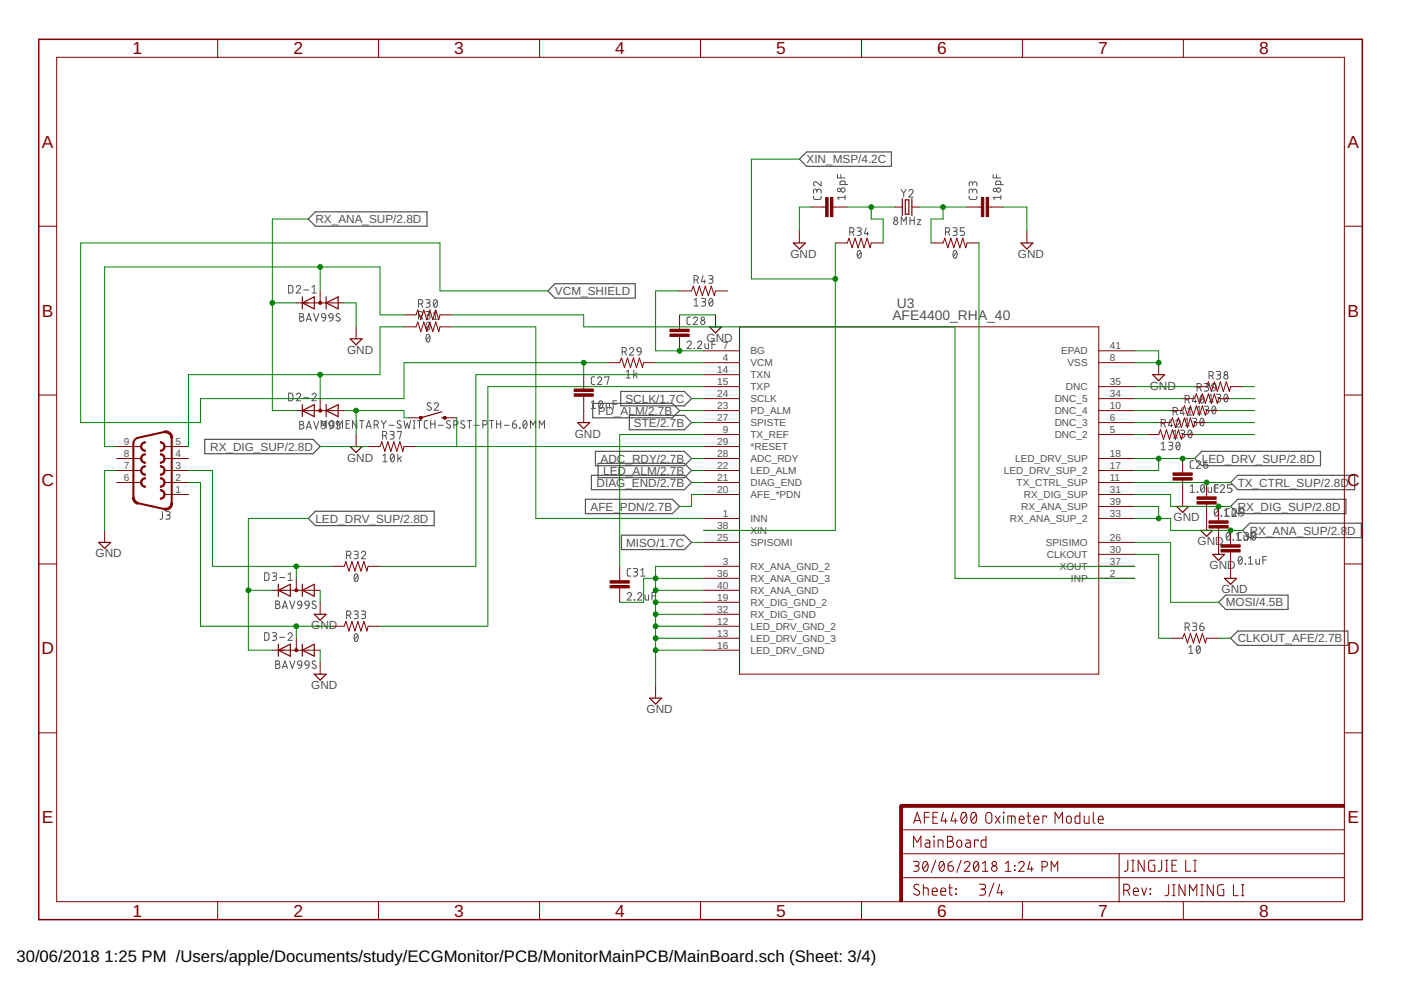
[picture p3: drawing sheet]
<svg xmlns="http://www.w3.org/2000/svg" width="297mm" height="210mm" viewBox="0 0 297 210" stroke-linecap="round" stroke-linejoin="round" font-family="sans-serif">
<g fill="none" stroke="#505050" stroke-width=".21">
<path d="M174.1 38.5v.9l-.9-.7a.44 .44 0 0 0-.7 .1 .44 .44 0 0 0 .3 .6M177.5 37v.7h1.7M178.3 37v.7M179.2 39.1v-.5l-.2-.2h-.6l-.3 .1v.6h1.6M206.2 39a.46 .46 0 0 1 .5-.5 .46 .46 0 0 1 .4 .5v.4M206.2 39.2v-.3a.36 .36 0 0 0-.4-.4 .36 .36 0 0 0-.3 .4v.5M210.6 37v.7h1.6M211.3 37v.7M212.2 39.1v-.5l-.2-.2h-.6l-.3 .1v.6h1.6M147.2 59.4h.4a.46 .46 0 0 0 .5-.5 .46 .46 0 0 0-.5-.5h-.4v1.7M147.7 59.4l.4 .7M149.1 58.4l-.4 1.3h.9"/>
<path d="M149.3 59.4v.7M150.3 58.4h.5a.36 .36 0 0 1 .4 .4 .36 .36 0 0 1-.4 .4h-.3M150.7 59.2a.46 .46 0 0 1 .5 .4 .46 .46 0 0 1-.5 .5h-.4M172.5 41.6v.5l.3 .2h1.1l.2-.2v-.5M173.2 40.5a.46 .46 0 0 1 .4-.4 .46 .46 0 0 1 .5 .4v.5M173.2 40.8v-.4a.36 .36 0 0 0-.4-.3 .36 .36 0 0 0-.3 .3v.6M179.2 41.8h-1.7l.4 .5M179.2 41.4v.9M180.2 49.2h.4a.46 .46 0 0 0 .5-.5 .46 .46 0 0 0-.5-.4h-.4v1.6M180.7 49.2l.4 .7M181.7 48.3h.6a.37 .37 0 0 1 .3 .4 .37 .37 0 0 1-.3 .3h-.4M181.9 53.2l.3-.1a.97 .97 0 0 1 0 1.6 1.02 1.02 0 0 1-.3-1.5z"/>
<path d="M182.2 49a.44 .44 0 0 1 .4 .5 .44 .44 0 0 1-.4 .4h-.5M182.5 53.5l-.7 .9M183.6 48.3l-.3 1.3h.9M183.9 49.2v.7M191.1 40.2l.5 .7M191.1 47.6v-1.6l.5 .9 .6-.9v1.6M191.6 40.9v.9M192.1 40.2l-.5 .7M192.7 40.5a.44 .44 0 0 1 .6-.3 .44 .44 0 0 1 .2 .7l-.8 .9h.9M192.9 46v1.6M192.9 46.7h.9M193.8 46v1.6"/>
<path d="M194.5 46.5h.7l-.7 1.1h.7M200.5 49.2h.4a.46 .46 0 0 0 .5-.5 .46 .46 0 0 0-.5-.4h-.4v1.6M201 49.2l.4 .7M202 48.3h.6a.37 .37 0 0 1 .3 .4 .37 .37 0 0 1-.3 .3h-.4M202.2 53.2l.3-.1a.95 .95 0 0 1 0 1.6 1.04 1.04 0 0 1-.3-1.5zM202.5 49a.44 .44 0 0 1 .4 .5 .44 .44 0 0 1-.4 .4h-.5M202.8 53.5l-.7 .9M204.5 48.3h-.9v.7h.5a.45 .45 0 0 1 .4 .5 .45 .45 0 0 1-.4 .4h-.5M205.5 41.6v.5l.3 .2h1.1l.2-.2v-.5M206.2 40.5a.46 .46 0 0 1 .5-.4 .46 .46 0 0 1 .4 .4v.5M206.2 40.8v-.4a.36 .36 0 0 0-.4-.3 .36 .36 0 0 0-.3 .3v.6M212.2 41.8h-1.6l.3 .5"/>
<path d="M212.2 41.4v.9M61.2 60.5h.6l.3 .3v.9l-.3 .4h-.6zM62.8 60.9a.44 .44 0 0 1 .7-.4 .44 .44 0 0 1 .1 .7l-.8 .9h.9M63.5 66.5h.5a.37 .37 0 0 1 .3 .3 .37 .37 0 0 1-.3 .4 .44 .44 0 0 1 .5 .4 .44 .44 0 0 1-.5 .5h-.5zM63.5 67.2h.5M64.4 61.5h1.1M64.9 68.1l.6-1.6 .5 1.6M65.1 67.7h.8M66.1 62.1h1M66.1 60.9l.5-.4v1.6M66.5 66.5l.5 1.6 .6-1.6M68.3 66.6l.3-.1 .3 .1 .2 .8-.8-.1-.1-.4z"/>
<path d="M69.1 67.4l-.3 .6-.5 .1M69.8 66.6l.4-.1 .3 .1 .1 .8-.8-.1-.1-.4zM70.6 67.4l-.1 .4-.6 .3M72.1 66.6l-.5-.1-.3 .3 .1 .3 .5 .3a.38 .38 0 0 1 .2 .5 .38 .38 0 0 1-.5 .2l-.4-.2M88.7 64.4h.5a.46 .46 0 0 0 .4-.4 .46 .46 0 0 0-.4-.5h-.5v1.7M88.7 67h.5a.46 .46 0 0 0 .4-.5 .46 .46 0 0 0-.4-.4h-.5v1.6M89.3 64.4l.3 .8M89.3 67l.3 .7M90.3 63.5h.5a.36 .36 0 0 1 .4 .4 .36 .36 0 0 1-.4 .3h-.3M90.3 66.1h.5a.36 .36 0 0 1 .4 .3 .36 .36 0 0 1-.4 .4h-.3M90.5 68.5l.2-.2a.95 .95 0 0 1 0 1.7 1.04 1.04 0 0 1-.2-1.5zM90.5 71l.2-.1a.95 .95 0 0 1 0 1.6 1.04 1.04 0 0 1-.2-1.5z"/>
<path d="M90.7 64.2a.46 .46 0 0 1 .5 .5 .46 .46 0 0 1-.5 .5h-.4M90.7 66.8a.46 .46 0 0 1 .5 .4 .46 .46 0 0 1-.5 .5h-.4M91.1 68.7l-.7 .9M91.1 71.2l-.7 1M91.9 67.7h.9M91.9 66.4l.4-.3v1.6M92.1 63.6l.2-.1a.97 .97 0 0 1 0 1.7 1.02 1.02 0 0 1-.2-1.6zM92.7 63.9l-.8 .9M126.1 79.9h-.5l-.2 .4v1l.2 .2h.5M131.9 74.6h.5a.46 .46 0 0 0 .4-.5 .46 .46 0 0 0-.4-.4h-.5v1.6M132.5 74.6l.3 .7M132.8 78.9l.4-.4v1.6"/>
<path d="M133.5 74a.45 .45 0 0 1 .6-.3 .45 .45 0 0 1 .1 .7l-.7 .9h.9M134.4 78.5v1.6M134.7 79.4l.4 .7M135.1 79.1l-.7 .5M135.1 73.8l.4-.1 .3 .1 .1 .8-.8-.1-.1-.4zM135.9 74.6l-.1 .4-.6 .3M145.7 72.6a.45 .45 0 0 1 .6-.3 .45 .45 0 0 1 .2 .7l-.8 .9h.9M146.4 67.2h-.5l-.2 .4 .1 1.1 .6 .1M147 67.6a.44 .44 0 0 1 .6-.4 .44 .44 0 0 1 .1 .7l-.7 .9h.9M147.2 63.6l.4-.3v1.6M147.2 64.9h.8M147.2 73.8l.1 .1z"/>
<path d="M147.9 72.6a.44 .44 0 0 1 .6-.3 .44 .44 0 0 1 .1 .7l-.7 .9h.9M148.7 63.3h.5a.36 .36 0 0 1 .4 .3 .36 .36 0 0 1-.4 .4h-.3M149.2 64a.46 .46 0 0 1 .4 .4 .46 .46 0 0 1-.4 .5h-.5M149.5 72.8v.9l.2 .2h.5v-1.1M150.5 63.4l.2-.1a.97 .97 0 0 1 0 1.6 1.02 1.02 0 0 1-.2-1.5zM150.9 73h.8M151.1 63.6l-.7 .9M151.7 72.3h-.8v1.6M256.3 79.7h.5a.46 .46 0 0 0 .5-.5 .46 .46 0 0 0-.5-.4h-.5v1.6M256.9 79.7l.4 .7M257.9 78.8h.5a.36 .36 0 0 1 .4 .3 .36 .36 0 0 1-.4 .4h-.3M258.4 79.5a.46 .46 0 0 1 .4 .4 .46 .46 0 0 1-.4 .5h-.5"/>
<path d="M61.2 83.4h.6l.3 .2v.9l-.3 .4-.6 .1zM62.8 83.7a.44 .44 0 0 1 .6-.3 .44 .44 0 0 1 .2 .7l-.8 .9h.9M63.5 89.3h.5a.36 .36 0 0 1 .3 .4 .36 .36 0 0 1-.3 .3 .46 .46 0 0 1 .5 .5 .46 .46 0 0 1-.5 .5h-.5zM63.5 90h.5M64.4 84.3h1.1M64.9 91l.6-1.7 .5 1.7M65.1 90.6h.8M66.1 83.7a.44 .44 0 0 1 .7-.3 .44 .44 0 0 1 .1 .7l-.8 .9h1M66.5 89.3l.5 1.7 .6-1.7M68.1 90.8v-1.6l.5 .9 .6-.9v1.6M68.3 89.5l.3-.2 .3 .2 .2 .7-.8-.1-.1-.3zM69.1 90.2l-.2 .5-.6 .3"/>
<path d="M69.8 89.5l.4-.2 .3 .2 .1 .7-.8-.1-.1-.3zM70 89.3l.4-.1 .3 .1 .1 1a.46 .46 0 0 1-.5 .5 .46 .46 0 0 1-.4-.5zM70.6 90.2l-.1 .5-.6 .3M71.5 90.8v-1.6l.6 .9 .5-.9v1.6M72.1 89.5l-.6-.2-.2 .4 .1 .2 .5 .4a.38 .38 0 0 1 .2 .5 .38 .38 0 0 1-.5 .1l-.4-.2M73.4 89.9h.5M74.1 89.2h-.7v1.6h.7M75.6 89.2v1.6l-.9-1.6v1.6M76.3 89.2h.9M76.7 89.2v1.6M77.6 90.8l.6-1.6 .5 1.6M77.8 90.4h.8"/>
<path d="M79.3 90.1h.5a.46 .46 0 0 0 .4-.5 .46 .46 0 0 0-.4-.4h-.5v1.6M79.9 90.1l.3 .7M80.8 89.2l.5 .7M81.1 92.4h.5a.46 .46 0 0 0 .4-.5 .46 .46 0 0 0-.4-.4h-.5v1.6M81.2 96.6l.4-.3v1.6M81.2 97.9h.9M81.3 89.9v.9M81.7 92.4l.3 .7M81.9 89.2l-.6 .7M82.5 90.2h1M82.7 91.5h.5a.36 .36 0 0 1 .4 .3 .36 .36 0 0 1-.4 .4h-.4M83 96.4l.1-.1a.8 .8 0 0 1 .6 .6 .8 .8 0 0 1-.2 .8l-.3 .2a1.06 1.06 0 0 1-.2-1.5z"/>
<path d="M83.1 92.2a.46 .46 0 0 1 .5 .4 .46 .46 0 0 1-.5 .5h-.4M83.5 96.6l-.7 1M84.2 91.6v-.1h.9l-.4 1.6M84.3 96.3v1.6M84.7 97.1l.4 .8M85 89.3l-.2-.1a.38 .38 0 0 0-.5 .1 .38 .38 0 0 0 .1 .6l.5 .2a.41 .41 0 0 1 0 .6 .41 .41 0 0 1-.6 0l-.1-.1M85.1 96.8l-.8 .6M85.6 89.2l.4 1.6 .3-1.1 .4 1.1 .4-1.6M87.6 90.8h.4M87.6 89.2h.4M87.8 89.2v1.6M88.5 89.2h.9"/>
<path d="M88.9 89.2v1.6M90.7 89.2h-.5l-.2 .3v1.1l.2 .2h.5M91.3 89.9h.9M91.3 89.2v1.6M91.4 85.5l-.6-.1-.2 .3 .1 .3 .6 .3a.38 .38 0 0 1 .1 .5 .38 .38 0 0 1-.5 .2l-.3-.2M92.1 85.7a.44 .44 0 0 1 .6-.3 .44 .44 0 0 1 .1 .7l-.7 .9h.9M92.2 89.2v1.6M92.9 90.2h1.1M95.5 89.3l-.2-.1a.38 .38 0 0 0-.6 .1 .38 .38 0 0 0 .2 .6l.5 .2a.41 .41 0 0 1 0 .6 .41 .41 0 0 1-.6 0l-.2-.1M96.2 90.1h.5a.46 .46 0 0 0 .4-.5 .46 .46 0 0 0-.4-.4h-.5v1.6M98.5 89.3l-.6-.1-.2 .3 .1 .3 .8 .5a.47 .47 0 0 1-.4 .5 .47 .47 0 0 1-.5-.2M99.1 89.2h.9"/>
<path d="M99.5 89.2v1.6M100.5 90.2h1.1M102.4 90.1h.4a.46 .46 0 0 0 .5-.5 .46 .46 0 0 0-.5-.4h-.4v1.6M103.8 89.2h.9M104.2 89.2v1.6M105.3 89.9h.9M105.3 89.2v1.6M106.2 89.2v1.6M106.9 90.2h1.1M108.7 89.9h.5a.45 .45 0 0 1 .4 .5 .45 .45 0 0 1-.5 .4 .45 .45 0 0 1-.4-.5zM109.4 89.2l-.4 .1-.3 .6M110.2 90.7l.1 .1z"/>
<path d="M111.1 89.3l.1-.1a.8 .8 0 0 1 .6 .5 .8 .8 0 0 1-.2 .9l-.3 .2a1.04 1.04 0 0 1-.2-1.5zM111.7 89.5l-.8 .9M112.5 90.8v-1.6l.5 .9 .6-.9v1.6M114.3 90.8v-1.6l.6 .9 .5-.9v1.6M125.4 85.3l.4-.3v1.6M125.4 86.6h.9M126.7 80.3a.45 .45 0 0 1 .6-.4 .45 .45 0 0 1 .1 .7l-.7 .9h.9M127.1 85.1l.3-.1a.97 .97 0 0 1 0 1.6 1.02 1.02 0 0 1-.3-1.5zM127.7 85.3l-.7 1M128.2 80.1v-.2h.9l-.4 1.6M128.5 86.6v-1.1l.7 .2v.9M130 85.7h.7"/>
<path d="M130.7 85h-.7v1.6M132.8 80.1h.8M246.2 89.8h.4a.46 .46 0 0 0 .5-.4 .46 .46 0 0 0-.5-.5h-.4v1.7M246.2 94.1l.4-.4v1.7M246.2 95.4h.9M246.7 89.8l.4 .8M247.8 93.7h.5a.36 .36 0 0 1 .3 .4 .36 .36 0 0 1-.3 .4h-.4M248.1 88.9l-.4 1.3h.9M248.2 94.5a.46 .46 0 0 1 .4 .4 .46 .46 0 0 1-.4 .5h-.4M248.4 89.8v.8M248.7 87.3h.5a.46 .46 0 0 0 .4-.5 .46 .46 0 0 0-.4-.4h-.5v1.6M248.7 91.6l.5-.4v1.6"/>
<path d="M248.7 92.8h.9M249.3 87.3l.3 .7M249.3 89.3a.45 .45 0 0 1 .6-.4 .45 .45 0 0 1 .2 .7l-.8 1h.9M249.5 93.9l.3-.2a.97 .97 0 0 1 0 1.7 1.02 1.02 0 0 1-.3-1.5zM250.1 94.1l-.7 .9M250.3 91.2h.5a.36 .36 0 0 1 .4 .4 .36 .36 0 0 1-.4 .3h-.3M250.6 86.4l-.3 1.3h.9M250.7 91.9a.46 .46 0 0 1 .5 .5 .46 .46 0 0 1-.5 .4h-.4M250.9 87.3v.7M251.3 84.8h.4a.46 .46 0 0 0 .5-.5 .46 .46 0 0 0-.5-.5h-.4v1.7M251.3 89l.4-.3v1.6M251.3 90.3h.9"/>
<path d="M251.8 84.8l.4 .7M251.8 86.7l.5-.3v1.6M251.8 88h1M252.1 91.3l.2-.1a.97 .97 0 0 1 0 1.6 1.02 1.02 0 0 1-.2-1.5zM252.7 91.6l-.8 .9M252.8 88.7h.6a.36 .36 0 0 1 .3 .3 .36 .36 0 0 1-.3 .4h-.4M253.1 97.7h-.5l-.3 .3 .1 1.1 .2 .2h.5M253.2 83.8l-.4 1.3h.9M253.3 89.4a.46 .46 0 0 1 .4 .4 .46 .46 0 0 1-.4 .5h-.5M253.4 84.8v.7M253.6 98a.45 .45 0 0 1 .7-.3 .45 .45 0 0 1 .1 .7l-.8 .9h1M253.8 82.2h.5a.46 .46 0 0 0 .4-.4 .46 .46 0 0 0-.4-.5h-.5v1.6"/>
<path d="M253.8 86.5l.5-.4v1.7M253.8 87.8h.9M254.4 82.2l.3 .7M254.6 88.8l.2-.1a.97 .97 0 0 1 0 1.6 1.02 1.02 0 0 1-.2-1.5zM254.6 83.9h.1a.8 .8 0 0 1 .7 .5 .8 .8 0 0 1-.3 .8l-.3 .3a1.02 1.02 0 0 1-.2-1.6zM255.2 98.4h.6a.45 .45 0 0 1 .3 .5 .45 .45 0 0 1-.5 .4 .45 .45 0 0 1-.4-.5zM255.2 89l-.7 .9M255.2 84.2l-.7 .9M255.4 81.3h.5a.36 .36 0 0 1 .4 .4 .36 .36 0 0 1-.4 .3h-.4M255.4 86.1h.5a.36 .36 0 0 1 .4 .4 .36 .36 0 0 1-.4 .3h-.4M255.8 86.8a.46 .46 0 0 1 .5 .5 .46 .46 0 0 1-.5 .5h-.4M255.8 82a.46 .46 0 0 1 .5 .5 .46 .46 0 0 1-.5 .4h-.4"/>
<path d="M255.9 97.7l-.4 .1-.3 .6M256.3 83.9l.5-.3v1.6M256.3 85.2h.9M257 81.4l.4-.1 .3 .1 .1 .8-.8-.1-.1-.4zM257.1 86.2l.3-.1a.97 .97 0 0 1 0 1.7 1.02 1.02 0 0 1-.3-1.6zM257.7 86.5l-.7 .9M257.8 82.2l-.3 .6-.4 .1M257.9 83.6h.5a.36 .36 0 0 1 .4 .3 .36 .36 0 0 1-.4 .4h-.3M258.4 84.3a.46 .46 0 0 1 .4 .5 .46 .46 0 0 1-.4 .4h-.5M259.7 83.7l.2-.1a.97 .97 0 0 1 0 1.6 1.02 1.02 0 0 1-.2-1.5zM260.3 83.9l-.7 1M34.5 108.5l-.1 1.4-.5 .2"/>
<path d="M35.2 108.5h.5a.36 .36 0 0 1 .4 .3 .36 .36 0 0 1-.4 .4h-.4M35.6 109.2a.44 .44 0 0 1 .5 .4 .44 .44 0 0 1-.5 .5h-.4M73.5 117.8h.5a.44 .44 0 0 0 .4-.5 .44 .44 0 0 0-.4-.4h-.5v1.6M74 117.8l.4 .7M75.1 116.9h.5a.36 .36 0 0 1 .4 .3 .36 .36 0 0 1-.4 .4h-.4M75.5 117.6a.44 .44 0 0 1 .5 .4 .44 .44 0 0 1-.5 .5h-.4M76.6 117.2a.44 .44 0 0 1 .7-.3 .44 .44 0 0 1 .1 .7l-.8 .9h.9M252.3 103.1l.5-.3v1.6M252.3 104.4h.9M253.8 104.3l.1 .1zM254.7 102.9l.3-.1a.95 .95 0 0 1 0 1.6 1.06 1.06 0 0 1-.3-1.5zM255.3 103.1l-.7 .9"/>
<path d="M256.1 103.3l.1 .9 .2 .2h.5v-1.1M257.6 103.5h.7M257.6 107.9l.3-.1a.95 .95 0 0 1 0 1.7 1 1 0 0 1-.3-1.6zM257.8 102.8l-.3 .2v1.2l.1 .2h.5M258.2 108.2l-.7 .9M258.3 102.8h-.7v1.6M258.7 103.1a.44 .44 0 0 1 .7-.3 .44 .44 0 0 1 .1 .7l-.8 .9h.9M258.9 109.4l.1 .1zM259.6 109.5h1.1M259.6 108.2l.5-.4v1.7M260.2 113l.2-.1a.95 .95 0 0 1 0 1.6 1 1 0 0 1-.2-1.5zM260.7 107.8l-.5 .1-.3 .3 .1 1 .3 .3"/>
<path d="M260.8 113.3l-.7 .9M261.2 102.8h-.9v.7h.5a.46 .46 0 0 1 .4 .4 .46 .46 0 0 1-.4 .5h-.5M261.2 108.4v.9l.3 .2M261.3 108.2a.44 .44 0 0 1 .6-.3 .44 .44 0 0 1 .1 .7l-.7 .9h.9M261.5 114.4l.1 .1zM261.9 108.4v1.1M262.1 114.5h1.1M262.1 113.3l.5-.4v1.6M262.7 108.6h.7M262.7 118.1l.3-.1a.95 .95 0 0 1 0 1.6 1 1 0 0 1-.3-1.5zM263 108l.3-.2 .3 .2 .1 .7-.8-.1-.1-.3zM263.2 112.9h-.5l-.2 .4v1l.4 .2"/>
<path d="M263.3 118.4l-.7 .9M263.4 107.8h-.7v1.7M263.7 113.5l.1 .9 .2 .1M263.7 108.7l-.3 .6-.4 .2M263.8 112.9h.6a.36 .36 0 0 1 .3 .4 .36 .36 0 0 1-.3 .3h-.4M264 119.5l.1 .1zM264.3 113.6a.44 .44 0 0 1 .4 .5 .44 .44 0 0 1-.4 .4M264.5 113.5v1h-.7M264.7 119.6h.9M264.7 118.4l.4-.4v1.6M265.2 113.6h.7M265.6 113l.2-.1a.93 .93 0 0 1 0 1.6 1.02 1.02 0 0 1-.2-1.5z"/>
<path d="M265.9 112.9h-.7v1.6M266.2 113.3l-.7 .9M266.3 118.5v.9l.3 .2h.4v-1.1M267.8 118.7h.7M268.5 118h-.7v1.6M56.1 121.5h.6l.3 .2v1.1l-.3 .2-.6 .1zM56.1 134.2h.6l.3 .2v1.1l-.3 .2-.6 .1zM57.7 121.5h.6a.36 .36 0 0 1 .3 .3 .36 .36 0 0 1-.3 .4h-.4M57.7 134.2h.6a.36 .36 0 0 1 .3 .3 .36 .36 0 0 1-.3 .4h-.4M58.2 122.2a.46 .46 0 0 1 .4 .4 .46 .46 0 0 1-.4 .5h-.5M58.2 134.9a.44 .44 0 0 1 .4 .4 .44 .44 0 0 1-.4 .5h-.5M58.5 127.4h.4a.36 .36 0 0 1 .4 .4 .36 .36 0 0 1-.4 .3 .44 .44 0 0 1 .5 .5 .44 .44 0 0 1-.5 .4h-.4z"/>
<path d="M58.5 128.1h.4M59.3 122.4h1.1M59.3 135.1h1.1M59.9 129l.5-1.6 .5 1.6M60 128.6h.8M61.1 134.5a.45 .45 0 0 1 .6-.3 .45 .45 0 0 1 .1 .7l-.7 .9h.9M61.1 123.1h.9M61.1 121.8l.4-.3v1.6M61.4 127.4l.6 1.6 .5-1.6M63.2 127.6l.3-.2 .3 .2 .2 .7-.8-.1-.1-.3zM64 128.3l-.3 .6-.4 .1M64.8 127.6l.3-.2 .3 .2 .2 .7-.9-.1-.1-.3z"/>
<path d="M65.6 128.3l-.4 .6-.4 .1M67 127.6l-.6-.2-.2 .4 .1 .2 .6 .4a.38 .38 0 0 1 .1 .5 .38 .38 0 0 1-.5 .1l-.4-.2M73.5 130.5h.5a.46 .46 0 0 0 .4-.5 .46 .46 0 0 0-.4-.5h-.5v1.7M74 130.5l.4 .7M75.1 129.5h.5a.37 .37 0 0 1 .4 .4 .37 .37 0 0 1-.4 .4h-.4M75.3 121.8l.2-.1a.93 .93 0 0 1 0 1.6 1.02 1.02 0 0 1-.2-1.5zM75.3 134.5l.2-.1a.95 .95 0 0 1 0 1.6 1.04 1.04 0 0 1-.2-1.5zM75.5 130.3a.44 .44 0 0 1 .5 .4 .44 .44 0 0 1-.5 .5h-.4M75.9 122l-.8 .9M75.9 134.7l-.8 .9M76.6 129.5h.6a.37 .37 0 0 1 .3 .4 .37 .37 0 0 1-.3 .4h-.4M77.1 130.3a.44 .44 0 0 1 .4 .4 .44 .44 0 0 1-.4 .5h-.5"/>
<path d="M133 126a.44 .44 0 0 1 .6-.4 .44 .44 0 0 1 .2 .7l-.8 .9h.9M133.7 120.5l-.5 .1-.2 .3v1l.2 .2 .5 .1M134.3 120.5h.5a.36 .36 0 0 1 .4 .4 .36 .36 0 0 1-.4 .4h-.3M134.5 127.1l.1 .1zM134.7 121.3a.44 .44 0 0 1 .5 .4 .44 .44 0 0 1-.5 .5h-.4M135.2 126a.44 .44 0 0 1 .6-.4 .44 .44 0 0 1 .1 .7l-.7 .9h.9M135.8 122.2h1M135.8 120.9l.5-.4v1.7M136.8 126.2v.9l.2 .1h.5v-1M138.2 126.3h.8M139 125.6h-.8v1.6M251.3 133h.4a.46 .46 0 0 0 .5-.5 .46 .46 0 0 0-.5-.4h-.4v1.6"/>
<path d="M251.8 133l.4 .7M252.1 137.3l.4-.4v1.6M252.1 138.5h.8M252.8 132.1h.6a.37 .37 0 0 1 .3 .4 .37 .37 0 0 1-.3 .3h-.4M253.3 132.8a.44 .44 0 0 1 .4 .5 .44 .44 0 0 1-.4 .4h-.5M253.8 137l.3-.1a.97 .97 0 0 1 0 1.6 1.02 1.02 0 0 1-.3-1.5zM254.4 132.8h.5a.45 .45 0 0 1 .4 .5 .45 .45 0 0 1-.5 .4 .45 .45 0 0 1-.4-.4zM254.4 137.3l-.7 .9M255.1 132.1l-.6 .3-.1 .4M58.5 140.1h.4a.36 .36 0 0 1 .4 .4 .36 .36 0 0 1-.4 .3 .44 .44 0 0 1 .5 .5 .44 .44 0 0 1-.5 .4h-.4zM58.5 140.8h.4M59.9 141.7l.5-1.6 .5 1.6"/>
<path d="M60 141.3h.8M61.4 140.1l.6 1.6 .5-1.6M63.2 140.3l.3-.2 .3 .2 .2 .7-.8-.1-.1-.3zM64 141l-.3 .6-.4 .1M64.8 140.3l.3-.2 .3 .2 .2 .7-.9-.1-.1-.3zM65.6 141l-.4 .6-.4 .1M67 140.3l-.6-.2-.2 .4 .1 .2 .6 .4a.38 .38 0 0 1 .1 .5 .38 .38 0 0 1-.5 .1l-.4-.2"/>
<circle cx="177.9" cy="40.3" r=".36"/>
<circle cx="178.7" cy="40.3" r=".45"/>
<circle cx="189.9" cy="47.2" r=".45"/>
<circle cx="189.9" cy="46.4" r=".36"/>
<circle cx="210.9" cy="40.3" r=".36"/>
<circle cx="211.7" cy="40.3" r=".44"/>
<circle cx="149" cy="67.6" r=".35"/>
<circle cx="149" cy="68.4" r=".46"/>
<circle cx="259.9" cy="79.9" r=".46"/>
<circle cx="259.9" cy="79.1" r=".37"/>
</g>
<g fill="none" stroke="#505050" stroke-width=".25">
<path d="M169.5 33.7l1.5-1.5h18v3.1h-18zM66.9 44.9h23.6v3.1h-23.6l-1.5-1.6zM116.1 61.7l1.6-1.5h17v3h-17zM43.4 93.2h23l1.5 1.5-1.5 1.5h-23zM125.7 85.5h16.9l1.5 1.6-1.5 1.5h-16.9zM126.2 95.7h18.9l1.5 1.5-1.5 1.5h-18.9zM126.8 98.2h18.3l1.5 1.6-1.5 1.5h-18.3zM131.6 83h13.5l1.5 1.5-1.5 1.5h-13.5zM133.4 88.1h11.7l1.5 1.5-1.5 1.5h-11.7zM253.3 97.2l1.5-1.5h25.2v3h-25.2zM66.9 108.4h25.2v3h-25.2l-1.5-1.5zM124.1 105.9h18.5l1.5 1.5-1.5 1.5h-18.5z"/>
<path d="M125.4 100.8h19.7l1.5 1.5-1.5 1.5h-19.7zM131.8 113.5h13.3l1.5 1.5-1.5 1.5h-13.3zM262.4 100.8h24.8v3h-24.8l-1.5-1.5zM262.4 105.9h23v3h-23l-1.5-1.5zM265 110.9h23.6v3.1h-23.6l-1.6-1.5zM259.9 126.2h13.2v3h-13.2l-1.5-1.5zM262.4 133.8h23.4v3h-23.4l-1.5-1.5z"/>
</g>
<g fill="none" stroke="#800000" stroke-width=".21">
<path d="M12 12.1h273v179.1h-273zM46.1 8.3v3.8M80.3 8.3v3.8M114.4 8.3v3.8M148.5 8.3v3.8M182.6 8.3v3.8M216.8 8.3v3.8M250.9 8.3v3.8M8.2 48h3.8M169.5 49v2.5M172 43.9h3.1M176.6 43.9h3"/>
<path d="M177.1 51.5h2.5l.4-1 .7 2 .6-2 .6 2 .7-2 .6 2 .6-2 .7 2 .2-1h2.5M189.8 43.9h1.5M193.3 43.9h1.6M197.4 51.5h2.5l.4-1 .7 2 .6-2 .6 2 .7-2 .6 2 .6-2 .7 2 .2-1h2.6M205 43.9h3.1M209.6 43.9h3M217.7 49v2.5M285 48h3.8M62.8 64.2h10.2M67.9 61.7v2.5M75.5 69.3v2.5M85.7 69.3h2.5l.4-1 .6 2 .7-2 .6 2 .6-2 .7 2 .6-2 .6 2 .3-1h2.5"/>
<path d="M85.7 66.8h2.5l.4-1.1 .6 2.1 .7-2.1 .6 2.1 .6-2.1 .7 2.1 .6-2.1 .6 2.1 .3-1h2.5M123.8 79.4v3.1M128.8 76.9h2.6l.4-1 .6 2 .6-2 .7 2 .6-2 .6 2 .7-2 .6 2 .3-1h2.5M144.1 66.8v3M144.1 71.3v3.1M144.1 61.7h2.5l.4-1 .6 2 .7-2 .6 2 .6-2 .7 2 .6-2 .6 2 .3-1h2.5M149.2 74.4h7.6M149.2 76.9h7.6M149.2 79.4h7.6M151.7 66.8v2.5M156.8 69.3h76.2v73.6h-76.2zM233 74.4h7.6"/>
<path d="M233 76.9h7.6M245.7 76.9v2.5M8.2 83.8h3.8M24.7 94.7h5.1M24.7 97.2h5.1M24.7 99.8h5.1M34.9 94.7h5.1M34.9 97.2h5.1M34.9 99.8h5.1M62.8 87.1h10.2M67.9 84.5v2.6M75.5 92.1v2.6"/>
<path d="M78 94.7h2.6l.4-1 .6 2 .6-2 .7 2 .6-2 .6 2 .7-2 .6 2 .3-1h2.5M86.7 88.6h2.5M94.3 88.6h2.5M123.8 84v5.6M149.2 82h7.6M149.2 84.5h7.6M149.2 87.1h7.6M149.2 89.6h7.6M149.2 92.1h7.6M149.2 94.7h7.6M149.2 97.2h7.6M149.2 99.8h7.6"/>
<path d="M233 82h7.6M233 84.5h7.6M233 87.1h7.6M233 89.6h7.6M233 92.1h7.6M233 97.2h7.6M233 99.8h7.6M243.1 92.1h2.6l.3-1 .7 2.1 .6-2.1 .6 2.1 .7-2.1 .6 2.1 .7-2.1 .6 2.1 .2-1.1h2.6M245.7 89.6h2.5l.4-1 .6 2 .7-2 .6 2 .6-2 .7 2 .6-2 .6 2 .3-1h2.5M248.2 87.1h2.5l.4-1.1 .7 2.1 .6-2.1 .6 2.1 .7-2.1 .6 2.1 .6-2.1 .7 2.1 .2-1h2.6M250.7 84.5h2.6l.4-1 .6 2 .6-2 .7 2 .6-2 .6 2 .7-2 .6 2 .3-1h2.5M250.7 97.2v3.1"/>
<path d="M253.3 82h2.5l.4-1 .6 2 .7-2 .6 2 .6-2 .7 2 .6-2 .6 2 .3-1h2.5M285 83.8h3.8M8.2 119.6h3.8M22.2 112.5v2.5M24.7 102.3h5.1M34.9 102.3h5.1M34.9 104.8h5.1M149.2 102.3h7.6M149.2 104.8h7.6M149.2 109.9h7.6M149.2 112.5h7.6M149.2 115h7.6"/>
<path d="M233 102.3h7.6M233 104.8h7.6M233 109.9h7.6M233 115h7.6M233 117.5h7.6M233 107.4h7.6M250.7 101.8v5.6M255.8 102.3v3M255.8 106.9v5.6M258.4 107.4v3M258.4 112v5.5M260.9 112.5v3"/>
<path d="M260.9 117v5.6M285 119.6h3.8M57.7 125.2h10.2M57.7 137.9h10.2M62.8 122.6v2.6M62.8 135.3v2.6M67.9 127.7v2.5M70.4 120.1h2.6l.3-1 .7 2 .6-2 .6 2 .7-2 .6 2 .7-2 .6 2 .2-1h2.6M70.4 132.8h2.6l.3-1 .7 2 .6-2 .6 2 .7-2 .6 2 .7-2 .6 2 .2-1h2.6M131.4 120.1v3M131.4 124.7v3M149.2 120.1h7.6"/>
<path d="M149.2 122.6h7.6M149.2 125.2h7.6M149.2 127.7h7.6M149.2 130.2h7.6M149.2 132.8h7.6M149.2 135.3h7.6M149.2 137.9h7.6M233 120.1h7.6M233 122.6h7.6M248.2 135.3h2.5l.4-1 .7 2 .6-2 .6 2 .7-2 .6 2 .6-2 .7 2 .2-1h2.6M8.2 155.4h3.8M67.9 140.4v2.5"/>
<path d="M139 145.5v2.5M285 155.4h3.8M191.1 175.9h93.9M193.7 179.6v-2.3l.8 1.3 .8-1.3v2.3M193.7 174.6l.8-2.4 .8 2.4M193.9 174h1.2M196 173.3h1M196.2 178.1h.7l.2 .2v1.3h-.5a.46 .46 0 0 1-.5-.4 .46 .46 0 0 1 .5-.5h.5M197 172.2h-1v2.4M197.8 173.3h.8M198 177.3l.1 .1zM198 178.1v1.5"/>
<path d="M198.8 172.2h-1v2.4h1M198.9 179.6v-1.5l.9 .1 .1 1.4M200 172.2l-.5 1.9h1.3M200.4 173.5v1.1M200.9 177.3h.6a.52 .52 0 0 1 .5 .5 .52 .52 0 0 1-.5 .6 .65 .65 0 0 1 .7 .6 .65 .65 0 0 1-.7 .6h-.6zM200.9 178.4h.6M202.1 172.2l-.5 1.9h1.3M202.5 173.5v1.1M203 178.3l.5-.2a.92 .92 0 0 1 .1 1.5h-.3l-.3-.1-.1-.4zM204 172.4a.53 .53 0 0 1 .6-.1 .53 .53 0 0 1 .3 .5 1.34 1.34 0 0 1-.5 1.8 1.4 1.4 0 0 1-.4-2.2zM204.8 178.1h.7l.2 .4v1.1h-.6a.46 .46 0 0 1-.4-.4 .46 .46 0 0 1 .4-.5h.6M204.9 172.8l-1.1 1.3"/>
<path d="M206.2 172.3a.66 .66 0 0 1 .7 .1 .66 .66 0 0 1 .2 .7 .98 .98 0 0 1-.8 1.4 1.61 1.61 0 0 1-.1-2.2zM207 172.8l-1.1 1.3M207.4 178.4v-.3h-.8v1.5M209 177.3v2.3h-.7l-.3-.3v-1l.3-.2h.7M209.1 172.5a.64 .64 0 0 1 .7-.2 .64 .64 0 0 1 .5 .6v1a.65 .65 0 0 1-.7 .7 .65 .65 0 0 1-.6-.7zM211 173l1 1.6M212 173l-1 1.6M212.7 172.2l.2 .2zM212.8 173v1.6M213.7 174.6v-1.6l1.4 .1 .1 1.5M214.5 173v1.6M216.1 173.8h1a.55 .55 0 0 0-.3-.8 .55 .55 0 0 0-.7 .5l.1 1 .9 .1"/>
<path d="M217.7 173h.8M218 172.2v2l.1 .3 .4 .1M219.2 173.8h1.1a.55 .55 0 0 0-.4-.8 .55 .55 0 0 0-.7 .5l.1 1 1 .1M221.9 173.3v-.3h-.8v1.6M223.7 174.6v-2.4l.8 1.3 .8-1.3v2.4M226.2 173.2l.5-.2a.92 .92 0 0 1 .2 1.5l-.4 .1-.3-.2-.1-.3zM229 172.2v2.4l-.8-.1-.3-.2v-1.1l.3-.2h.8M229.9 173v1.3l.4 .3h.6v-1.6M231.8 172.2v2.1l.4 .3M232.9 173.8h1a.55 .55 0 0 0-.4-.8 .55 .55 0 0 0-.6 .5l.1 1 .9 .1M46.1 191.2v3.8M80.3 191.2v3.8"/>
<path d="M114.4 191.2v3.8M148.5 191.2v3.8M182.6 191.2v3.8M191.1 186.1h93.9M191.1 181h93.9M193.7 182.6h.7a.48 .48 0 0 1 .5 .5 .48 .48 0 0 1-.5 .5h-.5M194.3 183.6a.58 .58 0 0 1 .6 .6 .58 .58 0 0 1-.6 .5h-.6M194.9 187.7a.58 .58 0 0 0-.9-.1 .58 .58 0 0 0 0 .8l.7 .4a.58 .58 0 0 1 .1 .9 .58 .58 0 0 1-.9 0l-.2-.2M195.8 188.3l.9 .1 .1 1.4M195.8 187.5v2.3M195.9 182.8l.1-.1a.89 .89 0 0 1 .8 1.3l-.1 .2a.51 .51 0 0 1-.5 .5 .51 .51 0 0 1-.5-.5l-.1-.8zM196.7 183.1l-1 1.2"/>
<path d="M197.7 189h1a.54 .54 0 0 0-.4-.7 .54 .54 0 0 0-.6 .5l.1 .9 .9 .1M198.4 182.4l-.9 2.6M199.3 182.8l.2-.1a.87 .87 0 0 1 .7 1.3 .59 .59 0 0 1-.5 .7 .59 .59 0 0 1-.6-.7v-.6zM199.5 189h1a.54 .54 0 0 0-.4-.7 .54 .54 0 0 0-.6 .5l.1 .9 .9 .1M200.1 183.1l-.9 1.2M201 183.6h.7a.59 .59 0 0 1 .5 .6 .59 .59 0 0 1-.7 .5 .59 .59 0 0 1-.5-.6zM201.1 188.3h.8M201.4 187.5v2.1l.5 .2M201.9 182.6l-.6 .3-.3 .7M202.6 188.4l.2 .2zM202.6 189.5l.2 .1zM203.8 182.4l-1 2.6"/>
<path d="M204.4 183.1a.58 .58 0 0 1 .9-.4 .58 .58 0 0 1 .1 .9l-1 1.1h1.2M206.7 182.8l.1-.1a.87 .87 0 0 1 .7 1.3 .59 .59 0 0 1-.5 .7 .59 .59 0 0 1-.6-.7v-.6zM207.4 183.1l-.9 1.2M207.7 187.5h.7a.52 .52 0 0 1 .6 .5 .52 .52 0 0 1-.6 .5h-.5M208.3 184.7h1.2M208.3 183.1l.6-.5v2.1M208.3 188.5a.65 .65 0 0 1 .7 .7 .65 .65 0 0 1-.7 .6h-.6M210.7 187.2l-1 2.9M211.9 187.5l-.5 1.8h1.3M212.3 188.8v1M213.2 184.7h1.1M213.2 183.1l.6-.5v2.1"/>
<path d="M215.1 183.5l.1 .1zM215.1 184.4l.1 .2zM216 183.1a.58 .58 0 0 1 .8-.4 .58 .58 0 0 1 .2 .9l-1 1.1h1.1M216.8 191.2v3.8M218.4 182.6l-.5 1.7h1.2M218.7 183.8v.9M220.9 183.8h.6a.59 .59 0 0 0 .6-.6 .59 .59 0 0 0-.6-.6h-.6v2.1M222.9 184.7v-2.1l.7 1.2 .7-1.2v2.1M237.3 181v10.3M238.3 188.8h.6a.65 .65 0 0 0 .6-.7 .65 .65 0 0 0-.6-.6h-.6v2.3M239 188.8l.5 1M239.1 182.4v2l-.2 .2-.6 .1"/>
<path d="M239.9 184.7h.6M239.9 182.4h.6M240.2 182.4v2.3M240.3 189h1.1a.55 .55 0 0 0-.4-.7 .55 .55 0 0 0-.7 .5l.1 .9 1 .1M242.1 188.3l.5 1.5 .5-1.5M242.6 182.4v2.3l-1.3-2.3v2.3M243.8 189.5l.2 .1zM243.8 188.4l.2 .2zM244.8 182.4h-.7a.51 .51 0 0 0-.6 .5v1.3l.2 .4 1.1 .1v-1.3h-.4M246.3 182.4v2l-.2 .2-.6 .1M247.1 184.7h.5M247.1 182.4h.5"/>
<path d="M247.4 182.4v2.3M247.8 187.6v1.9l-.4 .4h-.4M248.5 183.4h.8M248.6 189.9h.5M248.6 187.6h.5M248.9 187.6v2.3M249.5 182.4h-1v2.3h1M250.9 191.2v3.8M251.2 187.6v2.3l-1.2-2.3v2.3M251.4 182.4v2.3h1M252.2 189.9v-2.3l.8 1.3 .7-1.3v2.3M253.1 184.7h.5"/>
<path d="M253.1 182.4h.5M253.4 182.4v2.3M254.6 189.9h.5M254.6 187.6h.5M254.8 187.6v2.3M257.2 187.6v2.3l-1.3-2.3v2.3M259.5 187.6h-1l-.3 .3v1.6l.3 .4h1v-1.3h-.4M261.5 187.6v2.3h1.1M263.2 189.9h.5M263.2 187.6h.5M263.5 187.6v2.3"/>
<circle cx="210.8" cy="184.1" r=".59"/>
<circle cx="210.8" cy="183.1" r=".46"/>
</g>
<g fill="none" stroke="#800000" stroke-width=".25">
<path d="M168.2 51.5h2.6l-1.3 1.3zM191.3 42.1v3.6M191.9 42.4h.8v3h-.8zM193.3 42.1v3.6M216.5 51.5h2.5l-1.3 1.3zM64.1 64.2l2.5-1.3v2.6zM64.1 62.9v2.6M69.2 64.2l2.5-1.3v2.6zM69.2 62.9v2.6M74.2 71.8h2.6l-1.3 1.3zM150.4 69.3h2.6l-1.3 1.3zM244.4 79.4h2.5l-1.2 1.3z"/>
<path d="M64.1 87.1l2.5-1.3v2.5zM64.1 85.8v2.5M69.2 87.1l2.5-1.3v2.5zM69.2 85.8v2.5M74.2 94.7h2.6l-1.3 1.2zM93.7 88.6h.6M93.7 87.3l-4.5 1.3M122.5 89.6h2.5l-1.2 1.3zM20.9 115h2.6l-1.3 1.3zM249.5 107.4h2.5l-1.3 1.2zM254.6 112.5h2.5l-1.3 1.2zM257.1 117.5h2.5l-1.2 1.3z"/>
<path d="M59 125.2l2.6-1.3v2.5zM59 137.9l2.6-1.3v2.5zM59 123.9v2.5M59 136.6v2.5M64.1 125.2l2.5-1.3v2.5zM64.1 137.9l2.5-1.3v2.5zM64.1 123.9v2.5M64.1 136.6v2.5M66.6 130.2h2.6l-1.3 1.3zM259.6 122.6h2.6l-1.3 1.3zM66.6 142.9h2.6l-1.3 1.3zM137.7 148h2.6l-1.3 1.3z"/>
</g>
<g fill="#800000" stroke="#800000" stroke-width=".21">
<path d="M253.8 106.4h4.1v.5h-4.1z"/>
<path d="M253.8 105.3h4.1v.6h-4.1z"/>
<path d="M248.7 101.3h4.1v.5h-4.1z"/>
<path d="M248.7 100.3h4.1v.5h-4.1z"/>
<path d="M121.7 83.5h4.1v.5h-4.1z"/>
<path d="M121.7 82.5h4.1v.5h-4.1z"/>
<path d="M142 70.8h4.1v.5h-4.1z"/>
<path d="M142 69.8h4.1v.5h-4.1z"/>
<path d="M256.3 111.4h4.1v.6h-4.1z"/>
<path d="M256.3 110.4h4.1v.5h-4.1z"/>
<path d="M258.9 116.5h4v.5h-4z"/>
<path d="M258.9 115.5h4v.5h-4z"/>
<path d="M129.3 124.1h4.1v.6h-4.1z"/>
<path d="M129.3 123.1h4.1v.5h-4.1z"/>
<path d="M176.1 41.9h.5v4h-.5z"/>
<path d="M175.1 41.9h.5v4h-.5z"/>
<path d="M209.1 41.9h.5v4h-.5z"/>
<path d="M208.1 41.9h.5v4h-.5z"/>
<path d="M190.8 170.9h.5v20.3h-.5z"/>
<path d="M191.1 170.6h93.9v.6h-93.9z"/>
</g>
<g fill="#800000" stroke="#800000" stroke-width=".21">
<path d="M67.6 64h.5v.5h-.5z" fill-rule="evenodd"/>
<path d="M67.6 86.8h.5v.5h-.5z" fill-rule="evenodd"/>
<path d="M34 101.3a1.02 1.02 0 0 1 1 1 1.02 1.02 0 0 1-1 1v-.2a.76 .76 0 0 0 .8-.8 .76 .76 0 0 0-.8-.8z" fill-rule="evenodd"/>
<path d="M30.1 101.5l.6-.2h.1v.2a.76 .76 0 0 0-.7 .8 .76 .76 0 0 0 .7 .8v.2a1.01 1.01 0 0 1-.9-.6 1.01 1.01 0 0 1 .2-1.2z" fill-rule="evenodd"/>
<path d="M34 103.8a1.02 1.02 0 0 1 1 1 1.02 1.02 0 0 1-1 1.1v-.3a.76 .76 0 0 0 .8-.8 .76 .76 0 0 0-.8-.7z" fill-rule="evenodd"/>
<path d="M30.1 96.5l.6-.3h.1v.3a.76 .76 0 0 0-.7 .7 .76 .76 0 0 0 .7 .8v.2a1.01 1.01 0 0 1-.9-.6 1.01 1.01 0 0 1 .2-1.1z" fill-rule="evenodd"/>
<path d="M34 98.7a1.02 1.02 0 0 1 1 1.1 1.02 1.02 0 0 1-1 1v-.3a.76 .76 0 0 0 .8-.7 .76 .76 0 0 0-.8-.8z" fill-rule="evenodd"/>
<path d="M30.1 99l.6-.3h.1v.3a.76 .76 0 0 0-.7 .8 .76 .76 0 0 0 .7 .7v.3a1.01 1.01 0 0 1-.9-.7 1.01 1.01 0 0 1 .2-1.1z" fill-rule="evenodd"/>
<path d="M34 96.2a1.02 1.02 0 0 1 1 1 1.02 1.02 0 0 1-1 1v-.2a.76 .76 0 0 0 .8-.8 .76 .76 0 0 0-.8-.7z" fill-rule="evenodd"/>
<path d="M30.1 93.9l.6-.2h.1v.2a.76 .76 0 0 0-.7 .8 .76 .76 0 0 0 .7 .7v.3a1.01 1.01 0 0 1-.9-.7 1.01 1.01 0 0 1 .2-1.1z" fill-rule="evenodd"/>
<path d="M34 93.7a1.02 1.02 0 0 1 1 1 1.02 1.02 0 0 1-1 1v-.3a.76 .76 0 0 0 .8-.7 .76 .76 0 0 0-.8-.8z" fill-rule="evenodd"/>
<path d="M34.9 107.7l.8-.1 .4-.4 .1-.5h.4a1.47 1.47 0 0 1-1.8 1.4z" fill-rule="evenodd"/>
<path d="M28.1 105.5h.4l.3 .7 .5 .3-.1 .4-.7-.4-.3-.5z" fill-rule="evenodd"/>
<path d="M34.8 91.4a1.46 1.46 0 0 1 1.8 1.4h-.4l-.1-.5-.4-.4-.8-.1z" fill-rule="evenodd"/>
<circle cx="62.8" cy="125.2" r=".33"/>
<circle cx="62.8" cy="137.9" r=".33"/>
<circle cx="89.2" cy="88.6" r=".32"/>
<circle cx="94.3" cy="88.6" r=".32"/>
</g>
<path d="M34.9 91.6l-5.6 1.2-.5 .2-.4 .5-.1 .6v11.4M36.4 92.8v13.9M29.3 106.7l5.6 1.2" fill="none" stroke="#800000" stroke-width=".42"/>
<path d="M192.3 170.9h-1.2v1.2" fill="none" stroke="#800000" stroke-width=".61"/>
<path d="M8.2 8.3h280.6v186.7h-280.6z" fill="none" stroke="#800000" stroke-width=".32"/>
<g fill="none" stroke="#008000" stroke-width=".21">
<path d="M169.5 33.7h-10.2v25.4h17.8M65.4 46.4h-7.7v40.7h5.1M67.9 56.6v5.1M172 43.9h-2.5v5.1M177.1 51.5v61h-27.9M179.6 43.9h10.2M184.7 43.9v2.5h2.5v5.1M194.9 43.9h10.1M199.9 43.9v2.5h-2.5v5.1M207.6 51.5v68.6h33M212.6 43.9h5.1v5.1M57.7 64.2h5.1"/>
<path d="M67.9 79.4v5.1M73 64.2h2.5v5.1M85.7 66.8h-5.1v-10.2h-58.4v38.1h2.5M85.7 69.3h-5.1v10.1h-40.6v15.3M95.8 66.8h28v2.5h78.7v53.3h38.1M95.8 69.3h17.8v40.6h35.6M116.1 61.7h-22.8v-10.2h-76.2v38.1h25.4v-5.1h43.2v-7.6h43.1M123.8 76.9v2.5M139 76.9h10.2M144.1 61.7h-5.1v12.7h10.2M144.1 66.8h7.6M149.2 79.4h-48.3v40.7h-20.3"/>
<path d="M240.6 74.4h5.1v2.5h-5.1M24.7 99.8h-2.5v12.7M40 99.8h5v20.3h25.4M67.9 94.7h10.1M73 87.1h12.7v1.5h1M75.5 87.1v5M88.2 94.7h61M96.8 88.6v6.1M144.1 87.1h5.1M146.6 99.8h2.6M146.6 97.2h2.6M146.6 84.5h2.6"/>
<path d="M146.6 89.6h2.6M149.2 82h-45.8v50.8h-22.8M149.2 92.1h-17.8v28M240.6 87.1h7.6M240.6 97.2h12.7M240.6 92.1h2.5M240.6 84.5h10.1M240.6 89.6h5.1M240.6 82h12.7M245.7 97.2v2.6h-5.1M253.3 92.1h12.7M255.8 89.6h10.2"/>
<path d="M258.4 87.1h7.6M260.9 84.5h5.1M263.4 82h2.6M40 102.3h2.5v30.5h27.9M65.4 109.9h-12.7v28h5M146.6 115h2.6M146.6 102.3h2.6M149.2 104.8h-2.6v2.6h-2.5M240.6 115h7.6v12.7h10.2M240.6 117.5h5.1v17.8h2.5M240.6 107.4h5.1v2.5M240.6 104.8h7.6v2.6h12.7"/>
<path d="M240.6 109.9h7.6v2.6h15.2M240.6 102.3h20.3M52.7 125.2h5M62.8 120.1v2.5M62.8 132.8v2.5M67.9 125.2v2.5M67.9 137.9v2.5M139 125.2h10.2M139 127.7h10.2M139 130.2h10.2M139 132.8h10.2M139 135.3h10.2"/>
<path d="M139 137.9h10.2M149.2 120.1h-10.2v25.4M149.2 122.6h-12.7v5.1h-5.1M258.4 135.3h2.5"/>
</g>
<g fill="#008000" stroke="#008000" stroke-width=".21">
<circle cx="139" cy="122.6" r=".51"/>
<circle cx="139" cy="125.2" r=".51"/>
<circle cx="139" cy="127.7" r=".51"/>
<circle cx="139" cy="130.2" r=".51"/>
<circle cx="139" cy="132.8" r=".51"/>
<circle cx="139" cy="135.3" r=".51"/>
<circle cx="139" cy="137.9" r=".51"/>
<circle cx="75.5" cy="87.1" r=".51"/>
<circle cx="245.7" cy="76.9" r=".51"/>
<circle cx="245.7" cy="97.2" r=".51"/>
<circle cx="250.7" cy="97.2" r=".51"/>
<circle cx="52.7" cy="125.2" r=".51"/>
<circle cx="255.8" cy="102.3" r=".51"/>
<circle cx="258.4" cy="107.4" r=".51"/>
<circle cx="260.9" cy="112.5" r=".51"/>
<circle cx="245.7" cy="109.9" r=".51"/>
<circle cx="57.7" cy="64.2" r=".51"/>
<circle cx="144.1" cy="74.4" r=".51"/>
<circle cx="123.8" cy="76.9" r=".51"/>
<circle cx="67.9" cy="79.4" r=".51"/>
<circle cx="67.9" cy="56.6" r=".51"/>
<circle cx="62.8" cy="120.1" r=".51"/>
<circle cx="62.8" cy="132.8" r=".51"/>
<circle cx="184.7" cy="43.9" r=".51"/>
<circle cx="199.9" cy="43.9" r=".51"/>
<circle cx="177.1" cy="59.1" r=".51"/>
</g>
<g font-size="3.7" fill="#800000">
<text x="28.1" y="11.5">1</text>
<text x="62.2" y="11.5">2</text>
<text x="96.3" y="11.5">3</text>
<text x="130.4" y="11.5">4</text>
<text x="164.6" y="11.5">5</text>
<text x="198.7" y="11.5">6</text>
<text x="232.8" y="11.5">7</text>
<text x="266.9" y="11.5">8</text>
<text x="8.9" y="31.3">A</text>
<text x="285.7" y="31.3">A</text>
<text x="8.9" y="67.2">B</text>
<text x="285.7" y="67.2">B</text>
<text x="8.8" y="103">C</text>
<text x="285.6" y="103">C</text>
<text x="8.8" y="138.8">D</text>
<text x="285.6" y="138.8">D</text>
<text x="8.9" y="174.6">E</text>
<text x="285.7" y="174.6">E</text>
<text x="28.1" y="194.4">1</text>
<text x="62.2" y="194.4">2</text>
<text x="96.3" y="194.4">3</text>
<text x="130.4" y="194.4">4</text>
<text x="164.6" y="194.4">5</text>
<text x="198.7" y="194.4">6</text>
<text x="232.8" y="194.4">7</text>
<text x="266.9" y="194.4">8</text>
</g>
<g font-size="3.5">
<text x="3.5" y="203.9">30/06/2018</text>
<text x="22.2" y="203.9">1:25 PM /Users/apple/Documents/study/ECGMonitor/PCB/MonitorMainPCB/MainBoard.sch (Sheet: 3/4)</text>
</g>
<g font-size="2.9" fill="#505050">
<text x="190.1" y="65.3">U3</text>
<text x="189.2" y="67.8">AFE4400_RHA_40</text>
</g>
<g font-size="2.5" fill="#505050">
<text x="171" y="34.6">XIN_MSP/4.2C</text>
<text x="66.9" y="47.3">RX_ANA_SUP/2.8D</text>
<text x="167.6" y="54.7">GND</text>
<text x="215.8" y="54.7">GND</text>
<text x="117.7" y="62.6">VCM_SHIELD</text>
<text x="73.6" y="75">GND</text>
<text x="149.8" y="72.5">GND</text>
<text x="243.8" y="82.6">GND</text>
<text x="126.7" y="88">PD_ALM/2.7B</text>
<text x="132.6" y="85.4">SCLK/1.7C</text>
<text x="44.6" y="95.6">RX_DIG_SUP/2.8D</text>
<text x="121.9" y="92.8">GND</text>
<text x="134.4" y="90.5">STE/2.7B</text>
<text x="73.6" y="97.9">GND</text>
<text x="127.3" y="98.1">ADC_RDY/2.7B</text>
<text x="127.9" y="100.7">LED_ALM/2.7B</text>
<text x="254.8" y="98.1">LED_DRV_SUP/2.8D</text>
<text x="126.5" y="103.2">DIAG_END/2.7B</text>
<text x="262.4" y="103.2">TX_CTRL_SUP/2.8D</text>
<text x="66.9" y="110.8">LED_DRV_SUP/2.8D</text>
<text x="125.2" y="108.3">AFE_</text>
<text x="131.4" y="108.3">PDN/2.7B</text>
<text x="248.8" y="110.6">GND</text>
<text x="262.4" y="108.3">RX_DIG_SUP/2.8D</text>
<text x="265" y="113.3">RX_ANA_SUP/2.8</text>
<text x="285.6" y="113.3">D</text>
<text x="20.3" y="118.2">GND</text>
<text x="132.7" y="115.9">MISO/1.7C</text>
<text x="253.9" y="115.6">GND</text>
<text x="256.5" y="120.7">GND</text>
<text x="259" y="125.8">GND</text>
<text x="259.9" y="128.6">MOSI/4.5B</text>
<text x="66" y="133.4">GND</text>
<text x="262.4" y="136.2">CLKOUT_AFE/2.7B</text>
<text x="66" y="146.1">GND</text>
<text x="137.1" y="151.2">GND</text>
</g>
<g font-size="2.1" fill="#505050">
<text x="153.3" y="74">7</text>
<text x="153.3" y="76.6">4</text>
<text x="159.1" y="75.1">BG</text>
<text x="159.1" y="77.7">VCM</text>
<text x="225" y="75.1">EPAD</text>
<text x="226.4" y="77.7">VSS</text>
<text x="235.3" y="76.6">8</text>
<text x="235.3" y="74">41</text>
<text x="152.1" y="79.1">14</text>
<text x="152.1" y="81.6">15</text>
<text x="159.1" y="80.2">TXN</text>
<text x="159.1" y="82.7">TXP</text>
<text x="226" y="82.7">DNC</text>
<text x="235.3" y="81.6">35</text>
<text x="152.1" y="84.2">24</text>
<text x="152.1" y="86.7">23</text>
<text x="152.1" y="89.3">27</text>
<text x="159.1" y="85.3">SCLK</text>
<text x="159.1" y="87.8">PD_ALM</text>
<text x="223.6" y="87.8">DNC_4</text>
<text x="223.6" y="85.3">DNC_5</text>
<text x="235.3" y="89.3">6</text>
<text x="235.3" y="86.7">10</text>
<text x="235.3" y="84.2">34</text>
<text x="26.3" y="94.3">9</text>
<text x="37.2" y="94.3">5</text>
<text x="152.1" y="94.3">29</text>
<text x="153.3" y="91.8">9</text>
<text x="159.1" y="90.4">SPISTE</text>
<text x="159.1" y="92.9">TX_REF</text>
<text x="159.1" y="95.4">*RESET</text>
<text x="223.6" y="92.9">DNC_2</text>
<text x="223.6" y="90.4">DNC_3</text>
<text x="235.3" y="91.8">5</text>
<text x="26.3" y="101.9">6</text>
<text x="26.3" y="99.4">7</text>
<text x="26.3" y="96.9">8</text>
<text x="37.2" y="101.9">2</text>
<text x="37.2" y="99.4">3</text>
<text x="37.2" y="96.9">4</text>
<text x="152.1" y="96.9">28</text>
<text x="152.1" y="99.4">22</text>
<text x="152.1" y="101.9">21</text>
<text x="159.1" y="98">ADC_RDY</text>
<text x="159.1" y="100.5">LED_ALM</text>
<text x="212.8" y="100.5">LED_DRV_SUP_2</text>
<text x="215.2" y="98">LED_DRV_SUP</text>
<text x="235.3" y="101.9">11</text>
<text x="235.3" y="99.4">17</text>
<text x="235.3" y="96.9">18</text>
<text x="37.2" y="104.5">1</text>
<text x="152.1" y="104.5">20</text>
<text x="159.1" y="103.1">DIAG_END</text>
<text x="159.1" y="105.6">AFE_*PDN</text>
<text x="215.5" y="103.1">TX_CTRL_SUP</text>
<text x="217.1" y="105.6">RX_DIG_SUP</text>
<text x="235.3" y="107">39</text>
<text x="235.3" y="104.5">31</text>
<text x="152.1" y="112.1">38</text>
<text x="153.3" y="109.6">1</text>
<text x="159.1" y="110.7">INN</text>
<text x="159.1" y="113.2">XIN</text>
<text x="214.1" y="110.7">RX_ANA_SUP_2</text>
<text x="216.5" y="108.1">RX_ANA_SUP</text>
<text x="235.3" y="109.6">33</text>
<text x="152.1" y="114.6">25</text>
<text x="153.3" y="119.7">3</text>
<text x="159.1" y="115.8">SPISOMI</text>
<text x="221.7" y="115.8">SPISIMO</text>
<text x="221.9" y="118.3">CLKOUT</text>
<text x="235.3" y="119.7">37</text>
<text x="235.3" y="117.2">30</text>
<text x="235.3" y="114.6">26</text>
<text x="152.1" y="122.3">36</text>
<text x="152.1" y="124.8">40</text>
<text x="159.1" y="120.8">RX_ANA_GND_2</text>
<text x="159.1" y="123.4">RX_ANA_GND_3</text>
<text x="159.1" y="125.9">RX_ANA_GND</text>
<text x="224.7" y="120.8">XOUT</text>
<text x="227.1" y="123.4">INP</text>
<text x="235.3" y="122.3">2</text>
<text x="152.1" y="127.3">19</text>
<text x="152.1" y="129.9">32</text>
<text x="159.1" y="128.5">RX_DIG_GND_2</text>
<text x="159.1" y="131">RX_DIG_GND</text>
<text x="152.1" y="132.4">12</text>
<text x="152.1" y="135">13</text>
<text x="152.1" y="137.5">16</text>
<text x="159.1" y="133.5">LED_DRV_GND_2</text>
<text x="159.1" y="136.1">LED_DRV_GND_3</text>
<text x="159.1" y="138.6">LED_DRV_GND</text>
</g>
</svg>
